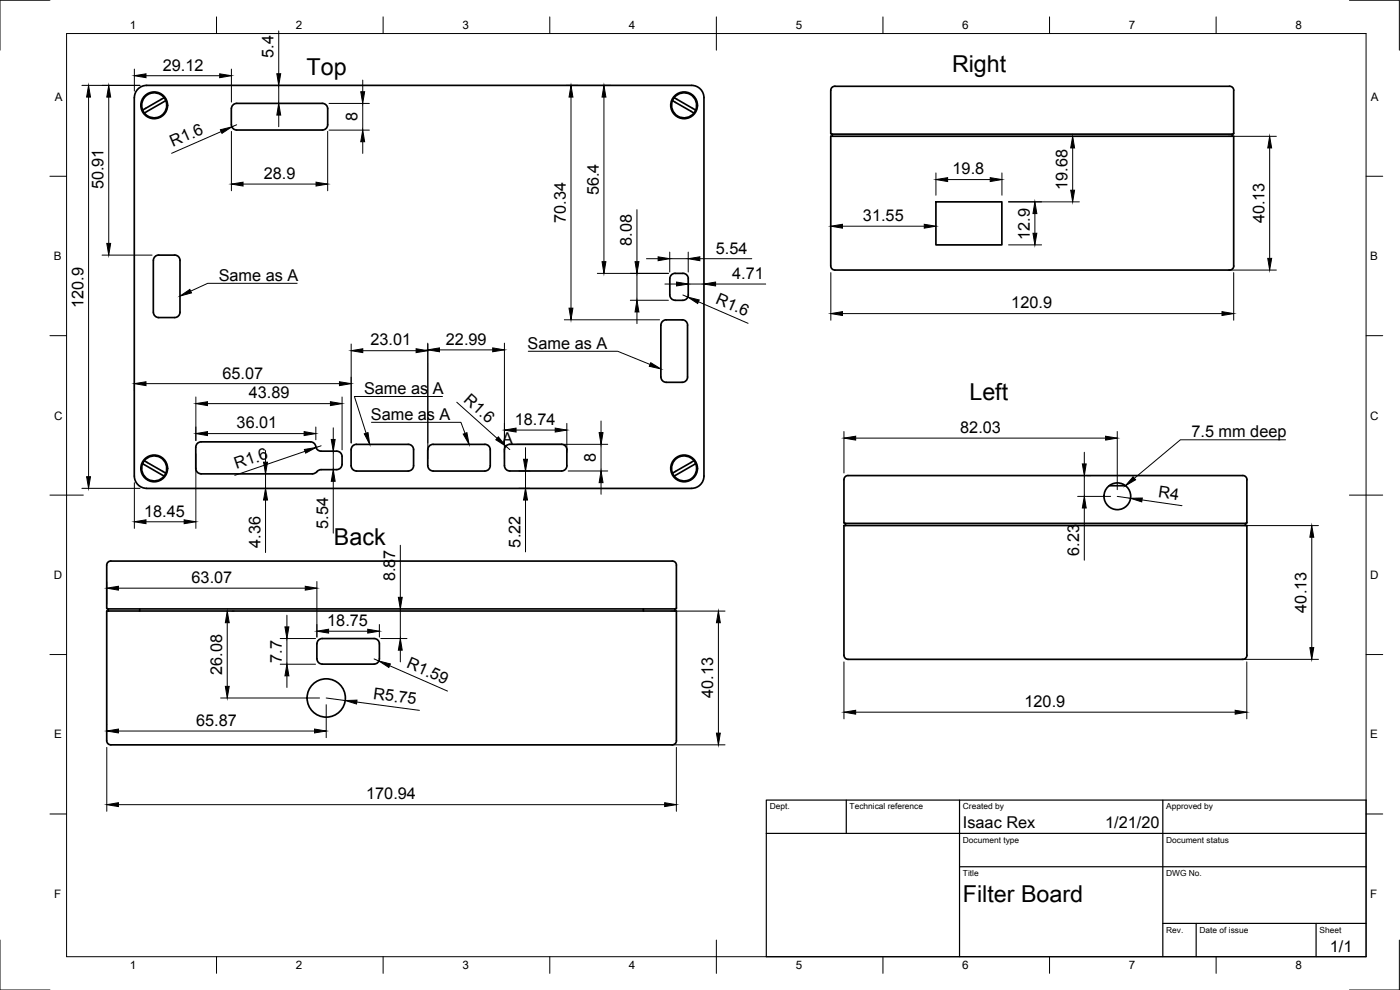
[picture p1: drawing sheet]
<svg xmlns="http://www.w3.org/2000/svg" width="420mm" height="297mm" viewBox="0 0 420 297" stroke-linecap="round" stroke-linejoin="round" font-family="sans-serif">
<!-- layer: Visible -->
<g fill="none" stroke="#000" stroke-width=".51">
<path d="M42.8 33l.5 .9M49.2 29.3l-6.4 3.7M49.7 30.2l-6.4 3.7M49.8 30.2a3.8 3.8 0 0 1-1.6 4.7 3.8 3.8 0 0 1-4.9-1M49.8 30.2a3.8 3.8 0 0 0-4.9-2.1 3.8 3.8 0 0 0-2.1 4.9M69.4 32.6v4.8M69.4 32.6a1.6 1.6 0 0 1 1.6-1.6h25.7a1.6 1.6 0 0 1 1.6 1.6v4.8a1.6 1.6 0 0 1-1.6 1.6h-25.7a1.6 1.6 0 0 1-1.6-1.6M201.8 30.2l6.5 3.7M201.8 30.2a3.8 3.8 0 0 0 1.6 4.7 3.8 3.8 0 0 0 4.9-1M201.8 30.2a3.8 3.8 0 0 1 4.9-2.1 3.8 3.8 0 0 1 2.1 4.9M202.3 29.3l6.5 3.7M207.6 25.6h-163.6a3.7 3.7 0 0 0-3.7 3.7v113.5a3.7 3.7 0 0 0 3.7 3.7h163.6"/>
<path d="M207.6 25.6a3.7 3.7 0 0 1 3.7 3.7v113.5a3.7 3.7 0 0 1-3.7 3.7M208.8 33l-.5 .9M250.5 25.9h118.5M250.6 25.9a1.24 1.24 0 0 0-1.3 1.2v12.9l.3 .2M369 25.9a1.24 1.24 0 0 1 1.3 1.2l-.1 12.9-.2 .2M249.6 40.2h120.4M249.8 40.2v.7M369.8 40.2v.7M46 78.1v15.6M46 78.1a1.6 1.6 0 0 1 1.6-1.6h4.8a1.56 1.56 0 0 1 1.6 1.6v15.6a1.6 1.6 0 0 1-1.6 1.6h-4.8a1.6 1.6 0 0 1-1.6-1.6M280.9 60.6h19.8v12.9h-19.8zM198.3 97.6v15.5"/>
<path d="M198.4 97.6a1.57 1.57 0 0 1 1.5-1.6h4.9a1.57 1.57 0 0 1 1.5 1.6l.1 15.5a1.6 1.6 0 0 1-1.7 1.6h-4.7a1.6 1.6 0 0 1-1.6-1.6M201 88.5a1.6 1.6 0 0 0 1.6 1.6M202.6 82h2.4a1.6 1.6 0 0 1 1.6 1.6l-.1 4.9M202.6 82a1.6 1.6 0 0 0-1.6 1.6v4.9M206.6 88.5a1.6 1.6 0 0 1-1.6 1.6h-2.4M250.5 81h118.5M250.6 81a1.24 1.24 0 0 1-1.3-1.2v-38.9h120.9v38.9a1.2 1.2 0 0 1-1.2 1.2M42.8 139.1l6.4 3.7M42.8 139.1a3.8 3.8 0 0 0 1.6 4.7 3.8 3.8 0 0 0 4.8-1M43.3 138.2l6.4 3.8M43.3 138.2a3.8 3.8 0 0 1 4.9-.9 3.8 3.8 0 0 1 1.6 4.7M43.3 138.2l-.5 .9"/>
<path d="M105.4 134.9v4.8M105.4 139.7a1.6 1.6 0 0 0 1.6 1.6M105.4 134.9a1.57 1.57 0 0 1 1.6-1.6h15.5a1.6 1.6 0 0 1 1.6 1.6v4.8a1.6 1.6 0 0 1-1.6 1.6M130 133.3h15.5a1.6 1.6 0 0 1 1.6 1.6v4.8a1.6 1.6 0 0 1-1.6 1.6M130 133.3a1.6 1.6 0 0 0-1.6 1.6v4.8a1.64 1.64 0 0 0 1.6 1.6M170.1 134.9v4.8M170.1 134.9a1.6 1.6 0 0 0-1.6-1.6h-15.5a1.6 1.6 0 0 0-1.6 1.6v4.8a1.64 1.64 0 0 0 1.6 1.6h15.5a1.6 1.6 0 0 0 1.6-1.6M208.3 138.2l-6.5 3.8M208.3 138.2a3.8 3.8 0 0 0-4.9-.9 3.8 3.8 0 0 0-1.6 4.7M208.3 138.2l.5 .9M208.8 139.1l-6.5 3.7M208.8 139.1a3.8 3.8 0 0 1-1.6 4.7 3.8 3.8 0 0 1-4.9-1"/>
<path d="M49.8 142l-.6 .8M58.8 140.6a1.63 1.63 0 0 0 1.5 1.6h33.5l.7-.2 .6-.5M58.8 140.6v-6.4a1.6 1.6 0 0 1 1.5-1.6h32.9a1.82 1.82 0 0 1 1.7 1.8 1.6 1.6 0 0 0 1.5 1h4.7a1.6 1.6 0 0 1 1.6 1.6v2.3a1.63 1.63 0 0 1-1.7 1.6h-4.6l-.8 .2-.5 .4M107 141.3h15.5M130 141.3h15.5M201.8 142l.5 .8M253.3 157.7h120.9v38.9a1.72 1.72 0 0 1-2.1 1.2h-116.7a1.73 1.73 0 0 1-2.1-1.2zM253.7 157v.7M253.8 142.9l.7-.2h117.9a1.58 1.58 0 0 1 1.8 1.2v12.9a1 1 0 0 1-1.3 .2h-118.3a.97 .97 0 0 1-1.3-.2v-12.9zM332.9 145.7h4.9M373.7 157v.7M33.3 168.3h168.5"/>
<path d="M33.3 168.3a1.24 1.24 0 0 0-1.3 1.3v12.8a1 1 0 0 0 1.3 .3h168.4a1.03 1.03 0 0 0 1.3-.3M201.8 168.3a1.24 1.24 0 0 1 1.2 1.3M203 169.6v12.8M32.5 182.7v.6M41.9 182.7v.6M95.8 191.9l.9-.3h15.6a1.58 1.58 0 0 1 1.6 1.6v4.5a1.58 1.58 0 0 1-1.6 1.5h-15.6a1.61 1.61 0 0 1-1.6-1.5v-4.5l.1-.5zM193.1 182.7v.6M202.5 182.7v.6M203 222.2a1.75 1.75 0 0 1-2.1 1.3h-166.8a1.74 1.74 0 0 1-2.1-1.2v-39h171v39"/>
<circle cx="46.3" cy="31.6" r="4"/>
<circle cx="205.3" cy="31.6" r="4"/>
<circle cx="46.3" cy="140.5" r="4"/>
<circle cx="205.3" cy="140.5" r="4"/>
<circle cx="335.3" cy="148.9" r="4"/>
<circle cx="97.9" cy="209.4" r="5.7"/>
</g>
<!-- layer: Border -->
<g fill="none" stroke="#000" stroke-width=".3">
<path d="M15 .1h-15v15M20 10.1h390v276.9h-390zM65 5.1v5M115 5.1v5M165 5.1v5M215 5.1v10M265 5.1v5M315 5.1v5M365 5.1v5M405 .1h15v15M15 52.9h5M410 52.9h5"/>
<path d="M15 100.7h5M410 100.7h5M15 148.6h10M405 148.6h10M15 196.4h5M410 196.4h5M15 244.2h5M410 244.2h5M0 282.1v14.9h15M65 287v5M115 287v5M165 287v5"/>
<path d="M215 282.1v9.9M265 287v5M315 287v5M365 287v5M420 282.1v14.9h-15"/>
</g>
<!-- layer: TitleBlock -->
<path d="M230 240.1h180v46.9h-180zM230 250h180M254 240.1v9.9M288 240.1v46.9M349 240.1v46.9M288 260.1h122M349 277.1h61M359 277.1v9.9M395 277.1v9.9" fill="none" stroke="#000" stroke-width=".36"/>
<!-- layer: Dimensions -->
<g fill="none" stroke="#000" stroke-width=".3">
<path d="M83.7 9.3v12.8M24.6 25.6h17.4M26.6 29.1v113.9M32.6 29.1v43.9M40.3 20.7v6.6M43.8 22.7h22.1M66.4 39.5l-14.9 6.5M69.4 20.7v9.9M69.4 39.4v17.8M71 37.4l-1.4 .7M83.7 25.6v5.4M83.7 34.5v3.5"/>
<path d="M98.3 39.4v17.8M98.7 39h12.1M98.7 31h12.1M108.9 24v3.5M108.9 31v8M169.8 25.6h3.6M171.4 29.1v63.4M180.8 25.6h2.5M181.3 29.1v49.4M72.9 55.2h21.9M108.9 42.5v3.5M280.9 51.9v6.7"/>
<path d="M284.4 53.9h12.8M300.7 51.9v6.7M321.9 44.4v12.7M368.5 40.9h14.6M381 44.4v33.1M30.6 76.5h15M191.2 62.9v15.6M194 77.6h3.5M201 75.6v6M201 77.6h5.5M206.5 75.6v6M210 77.6h15.6"/>
<path d="M252.8 67.9h24.6M302.7 60.6h21.2M302.7 73.5h9.9M310.6 64.1v5.9M169.4 96h28.5M179.3 82h21.3M189.2 90.1h11.4M191.2 82v8.1M191.2 93.6v3.5M199.5 85.2h3.6M204.9 88.5l1.5 .6M206.5 85.2h4.8"/>
<path d="M209.6 90.5l14.9 6.5M214.8 85.2h15M249.3 81.8v14.3M252.8 94.1h113.9M368.5 81h14.6M370.2 81.8v14.3M40.3 115.2v1.9M43.8 115.1h58.1M58.8 119.1v13.1M102.7 119.1v15.9M105.4 103.2v29.7M108.9 105.2h16"/>
<path d="M128.4 103v34.7M131.9 105h16M151.4 103v34.7M58.8 136.2v22.3M62.3 121.1h36.9M62.3 130.1h29M79.7 135.2v3.5M91.5 135.4l-21 7.2M94.8 128.1v3.9M96.4 133.8l-1.6 .5M100 128.4v3.5M100 135.4v5.5"/>
<path d="M137.1 120.7l12.1 10.8M151.8 133.8l1.2 1.1M154.9 129h11.7M155 133.3h27.4M157.7 134.3v3.5M170.1 127v8.7M180.4 126.3v3.5M180.4 133.3v8M253.3 129.5v12.4M256.8 131.5h75M325.4 135.7v3.5M335.3 129.5v17.4"/>
<path d="M24.6 146.5h17.4M40.3 144.8v13.7M43.8 156.6h11.5M79.7 142.2v4.3M79.7 150v15.8M100 144.4v15.6M155.7 141.3h3.3M155.7 146.5h3.3M157.7 141.3v5.2M157.7 150v15.6M170.5 141.3h11.9M180.4 144.8v3.5"/>
<path d="M323.4 148.9h9.9M325.4 142.7v6.2M325.4 152.4v15.7M326.4 142.7h1M335.3 148.9l4 .6M342.7 150l12 1.7M372.5 157.7h23.2M32 174.5v6.8M35.5 176.5h56.1M95.1 174.5v16.7M120.1 163.6v15.6M393.7 161.2v33.1"/>
<path d="M68.2 186.8v19.1M69.7 183.4h.5M84.1 191.6h10.6M84.1 199.3h10.6M86.1 184.6v3.5M86.1 191.6v7.7M98.6 189.4h11.8M112.3 197.7l1.4 .6M113.9 187.4v3.8M114.3 191.6h7.8M116.9 199.7l17.4 7.7M120.1 182.7v8.9"/>
<path d="M120.1 195.1v3.5M201.3 183.4h16.3M215.6 186.8v33.2M253.3 198.6v17.1M372.5 197.8h23.2M374.2 198.6v17.1M32 217.3v.1M35.5 219.3h58.9M66.2 209.4h29.7M86.1 202.8v3.5M97.9 209.4l5.7 .8M97.9 211.4v9.9"/>
<path d="M107.1 210.6l18.8 2.5M256.8 213.7h113.9M32 224.2v19.2M201.3 223.5h16.3M203 224.2v19.2M35.5 241.4h164"/>
</g>
<g fill="#000" stroke="#000" stroke-width=".3">
<path d="M26.6 25.6l.6 3.5h-1.2zM32.6 25.6l.6 3.5h-1.2zM40.3 22.7l3.5-.6v1.2zM65.9 22.1l3.5 .6-3.5 .6zM66.1 38.9l3.5-.8-3 1.9zM83.7 31l.5 3.5h-1.1zM83.1 22.1h1.1l-.5 3.5zM108.3 27.5h1.1l-.5 3.5zM171.4 25.6l.5 3.5h-1.1zM181.3 25.6l.5 3.5h-1.1zM69.4 55.2l3.5-.5v1.1zM94.8 54.7l3.5 .5-3.5 .6z"/>
<path d="M108.9 39l.5 3.5h-1.1zM280.9 53.9l3.5-.6v1.2zM297.2 53.3l3.5 .6-3.5 .6zM321.3 57.1h1.2l-.6 3.5zM321.9 40.9l.6 3.5h-1.2zM381 40.9l.6 3.5h-1.1zM32 73h1.2l-.6 3.5zM180.7 78.5h1.1l-.5 3.5zM190.6 78.5h1.1l-.5 3.5zM197.5 77.1l3.5 .5-3.5 .6zM206.5 77.6l3.5-.5v1.1zM249.3 67.9l3.5-.6v1.2z"/>
<path d="M277.4 67.3l3.5 .6-3.5 .6zM310.6 60.6l.6 3.5h-1.2zM310 70h1.2l-.6 3.5zM380.5 77.5h1.1l-.6 3.5zM170.8 92.5h1.1l-.5 3.5zM191.2 90.1l.5 3.5h-1.1zM203.1 84.6l3.4 .6-3.4 .6zM206.4 89.1l3.4 .9-.4 1.1zM211.3 85.2l3.5-.6v1.2zM249.3 94.1l3.5-.6v1.2zM366.7 93.5l3.5 .6-3.5 .6zM40.3 115.1l3.5-.6v1.2z"/>
<path d="M101.9 114.5l3.5 .6-3.5 .6zM105.4 105.2l3.5-.6v1.2zM124.9 104.6l3.5 .6-3.5 .6zM128.4 105l3.5-.6v1.1zM147.9 104.4l3.5 .6-3.5 .5zM58.8 121.1l3.5-.6v1.2zM58.8 130.1l3.5-.6v1.2zM79.1 138.7h1.2l-.6 3.5zM91.3 129.5l3.5 .6-3.5 .6zM91.4 134.9l3.4-.6-3.1 1.7zM99.2 120.5l3.5 .6-3.5 .6zM99.4 131.9h1.2l-.6 3.5z"/>
<path d="M149.6 131.1l2.2 2.7-3-1.9zM151.4 129l3.5-.6v1.2zM157.1 137.8h1.2l-.6 3.5zM166.6 128.4l3.5 .6-3.5 .6zM179.8 129.8h1.2l-.6 3.5zM253.3 131.5l3.5-.6v1.1zM324.8 139.2h1.2l-.6 3.5zM331.8 130.9l3.5 .6-3.5 .5zM26 143h1.2l-.6 3.5zM40.3 156.6l3.5-.6v1.1zM55.3 156l3.5 .6-3.5 .5zM79.7 146.5l.6 3.5h-1.2z"/>
<path d="M100 140.9l.6 3.5h-1.2zM157.7 146.5l.6 3.5h-1.2zM180.4 141.3l.6 3.5h-1.2zM325.4 148.9l.6 3.5h-1.2zM339.3 149.5l3.5-.1-.2 1.2zM32 176.5l3.5-.6v1.2zM91.6 175.9l3.5 .6-3.5 .6zM119.5 179.2h1.2l-.6 3.5zM393.7 157.7l.6 3.5h-1.2zM68.2 183.4l.6 3.4h-1.2zM85.5 188.1h1.2l-.6 3.5zM95.1 189.4l3.5-.6v1.2z"/>
<path d="M110.4 188.8l3.5 .6-3.5 .6zM113.7 198.3l3.5 .9-.5 1.1zM120.1 191.6l.6 3.5h-1.2zM215.6 183.4l.6 3.4h-1.2zM393.1 194.3h1.2l-.6 3.5zM32 219.3l3.5-.6v1.2zM67.6 205.9h1.2l-.6 3.5zM86.1 199.3l.6 3.5h-1.2zM94.4 218.7l3.5 .6-3.5 .6zM103.6 210.2l3.5-.1-.1 1.1zM215 220h1.2l-.6 3.5zM253.3 213.7l3.5-.6v1.2z"/>
<path d="M370.7 213.1l3.5 .6-3.5 .6zM32 241.4l3.5-.6v1.2zM199.5 240.8l3.5 .6-3.5 .6z"/>
</g>
<!-- layer: Annotations -->
<path d="M54 88.8l3-2 .5 1.1zM195.3 108.8l3 1.9-3.4-.8zM109.3 130.2l1.1-.4 .6 3.5zM139 130.2l1.1-.4 .7 3.5zM340 143.1l.8 .9-3.1 1.8z" fill="#000" stroke="#000" stroke-width=".3"/>
<path d="M89.2 85h-26.9l-5.1 2.4M132.8 119h-26.4l3.5 11M158.5 105.4h26.9l9.7 4M111.5 126.7h26.8l1.3 3.3M385.8 132h-31.6l-13.8 11.5" fill="none" stroke="#000" stroke-width=".3"/>
<g font-size="7">
<text x="92" y="22.4">Top</text>
<text x="285.7" y="21.5">Right</text>
<text x="290.9" y="120.1">Left</text>
<text x="100.2" y="163.5">Back</text>
<text x="289" y="270.6">Filter Board</text>
</g>
<g font-size="4.9">
<text x="82.1" y="17.3" transform="rotate(-90 82.1 17.3)">5.4</text>
<text x="48.8" y="21.2">29.12</text>
<text x="107.3" y="36.4" transform="rotate(-90 107.3 36.4)">8</text>
<text x="51.9" y="44.1" transform="rotate(-24 51.9 44.1)">R1.6</text>
<text x="79.2" y="53.7">28.9</text>
<text x="285.9" y="52.3">19.8</text>
<text x="31.1" y="56.8" transform="rotate(-90 31.1 56.8)">50.91</text>
<text x="179.7" y="58.6" transform="rotate(-90 179.7 58.6)">56.4</text>
<text x="320.4" y="57" transform="rotate(-90 320.4 57)">19.68</text>
<text x="169.8" y="66.9" transform="rotate(-90 169.8 66.9)">70.34</text>
<text x="259" y="66.3">31.55</text>
<text x="309" y="72" transform="rotate(-90 309 72)">12.9</text>
<text x="379.5" y="67" transform="rotate(-90 379.5 67)">40.13</text>
<text x="189.6" y="73.7" transform="rotate(-90 189.6 73.7)">8.08</text>
<text x="214.9" y="76.1">5.54</text>
<text x="219.7" y="83.7">4.71</text>
<text x="65.6" y="84.3">Same as A</text>
<text x="25" y="92.4" transform="rotate(-90 25 92.4)">120.9</text>
<text x="214.5" y="91" transform="rotate(23 214.5 91)">R1.6</text>
<text x="303.5" y="92.5">120.9</text>
<text x="111.2" y="103.7">23.01</text>
<text x="133.8" y="103.4">22.99</text>
<text x="158.3" y="104.7">Same as A</text>
<text x="66.8" y="113.6">65.07</text>
<text x="74.7" y="119.6">43.89</text>
<text x="109.3" y="118.3">Same as A</text>
<text x="138.9" y="120.3" transform="rotate(42 138.9 120.3)">R1.6</text>
<text x="71" y="128.6">36.01</text>
<text x="111.3" y="126">Same as A</text>
<text x="154.5" y="127.5">18.74</text>
<text x="288.2" y="129.9">82.03</text>
<text x="357.6" y="131">7.5 mm deep</text>
<text x="150.7" y="133.4">A</text>
<text x="71" y="140.8" transform="rotate(-19 71 140.8)">R1.6</text>
<text x="178.8" y="138.7" transform="rotate(-90 178.8 138.7)">8</text>
<text x="347.5" y="149.2" transform="rotate(8 347.5 149.2)">R4</text>
<text x="43.3" y="155">18.45</text>
<text x="98.5" y="158.7" transform="rotate(-90 98.5 158.7)">5.54</text>
<text x="78.1" y="164.3" transform="rotate(-90 78.1 164.3)">4.36</text>
<text x="156.2" y="164.3" transform="rotate(-90 156.2 164.3)">5.22</text>
<text x="323.9" y="166.7" transform="rotate(-90 323.9 166.7)">6.23</text>
<text x="57.5" y="174.9">63.07</text>
<text x="118.6" y="174.4" transform="rotate(-90 118.6 174.4)">8.87</text>
<text x="392.1" y="183.8" transform="rotate(-90 392.1 183.8)">40.13</text>
<text x="98.2" y="187.8">18.75</text>
<text x="66.7" y="202.4" transform="rotate(-90 66.7 202.4)">26.08</text>
<text x="84.6" y="198.8" transform="rotate(-90 84.6 198.8)">7.7</text>
<text x="121.8" y="200.2" transform="rotate(24 121.8 200.2)">R1.59</text>
<text x="111.9" y="209.7" transform="rotate(8 111.9 209.7)">R5.75</text>
<text x="214.1" y="209.5" transform="rotate(-90 214.1 209.5)">40.13</text>
<text x="307.5" y="212.1">120.9</text>
<text x="58.9" y="217.8">65.87</text>
<text x="109.9" y="239.9">170.94</text>
<text x="289" y="248.5">Isaac Rex</text>
<text x="331.7" y="248.5">1/21/20</text>
<text x="399.1" y="285.7">1/1</text>
</g>
<g font-size="3.5">
<text x="39" y="8.8">1</text>
<text x="88.8" y="8.8">2</text>
<text x="138.8" y="8.8">3</text>
<text x="188.7" y="8.8">4</text>
<text x="238.8" y="8.8">5</text>
<text x="288.7" y="8.8">6</text>
<text x="338.8" y="8.8">7</text>
<text x="388.8" y="8.8">8</text>
<text x="16.4" y="30.2">A</text>
<text x="411.4" y="30.2">A</text>
<text x="16.2" y="78">B</text>
<text x="411.2" y="78">B</text>
<text x="16.2" y="125.9">C</text>
<text x="411.2" y="125.9">C</text>
<text x="16.2" y="173.7">D</text>
<text x="411.2" y="173.7">D</text>
<text x="16.2" y="221.6">E</text>
<text x="411.2" y="221.6">E</text>
<text x="16.2" y="269.4">F</text>
<text x="411.2" y="269.4">F</text>
<text x="39" y="290.8">1</text>
<text x="88.8" y="290.8">2</text>
<text x="138.8" y="290.8">3</text>
<text x="188.7" y="290.8">4</text>
<text x="238.8" y="290.8">5</text>
<text x="288.7" y="290.8">6</text>
<text x="338.8" y="290.8">7</text>
<text x="388.8" y="290.8">8</text>
</g>
<g font-size="2.5">
<text x="231" y="242.9">Dept.</text>
<text x="255" y="242.9">Technical reference</text>
<text x="289" y="242.9">Created by</text>
<text x="350" y="242.9">Approved by</text>
<text x="289" y="252.8">Document type</text>
<text x="350" y="252.8">Document status</text>
<text x="289" y="262.9">Title</text>
<text x="350" y="262.9">DWG No.</text>
<text x="350" y="279.9">Rev.</text>
<text x="360" y="279.9">Date of issue</text>
<text x="396" y="279.9">Sheet</text>
</g>
</svg>
